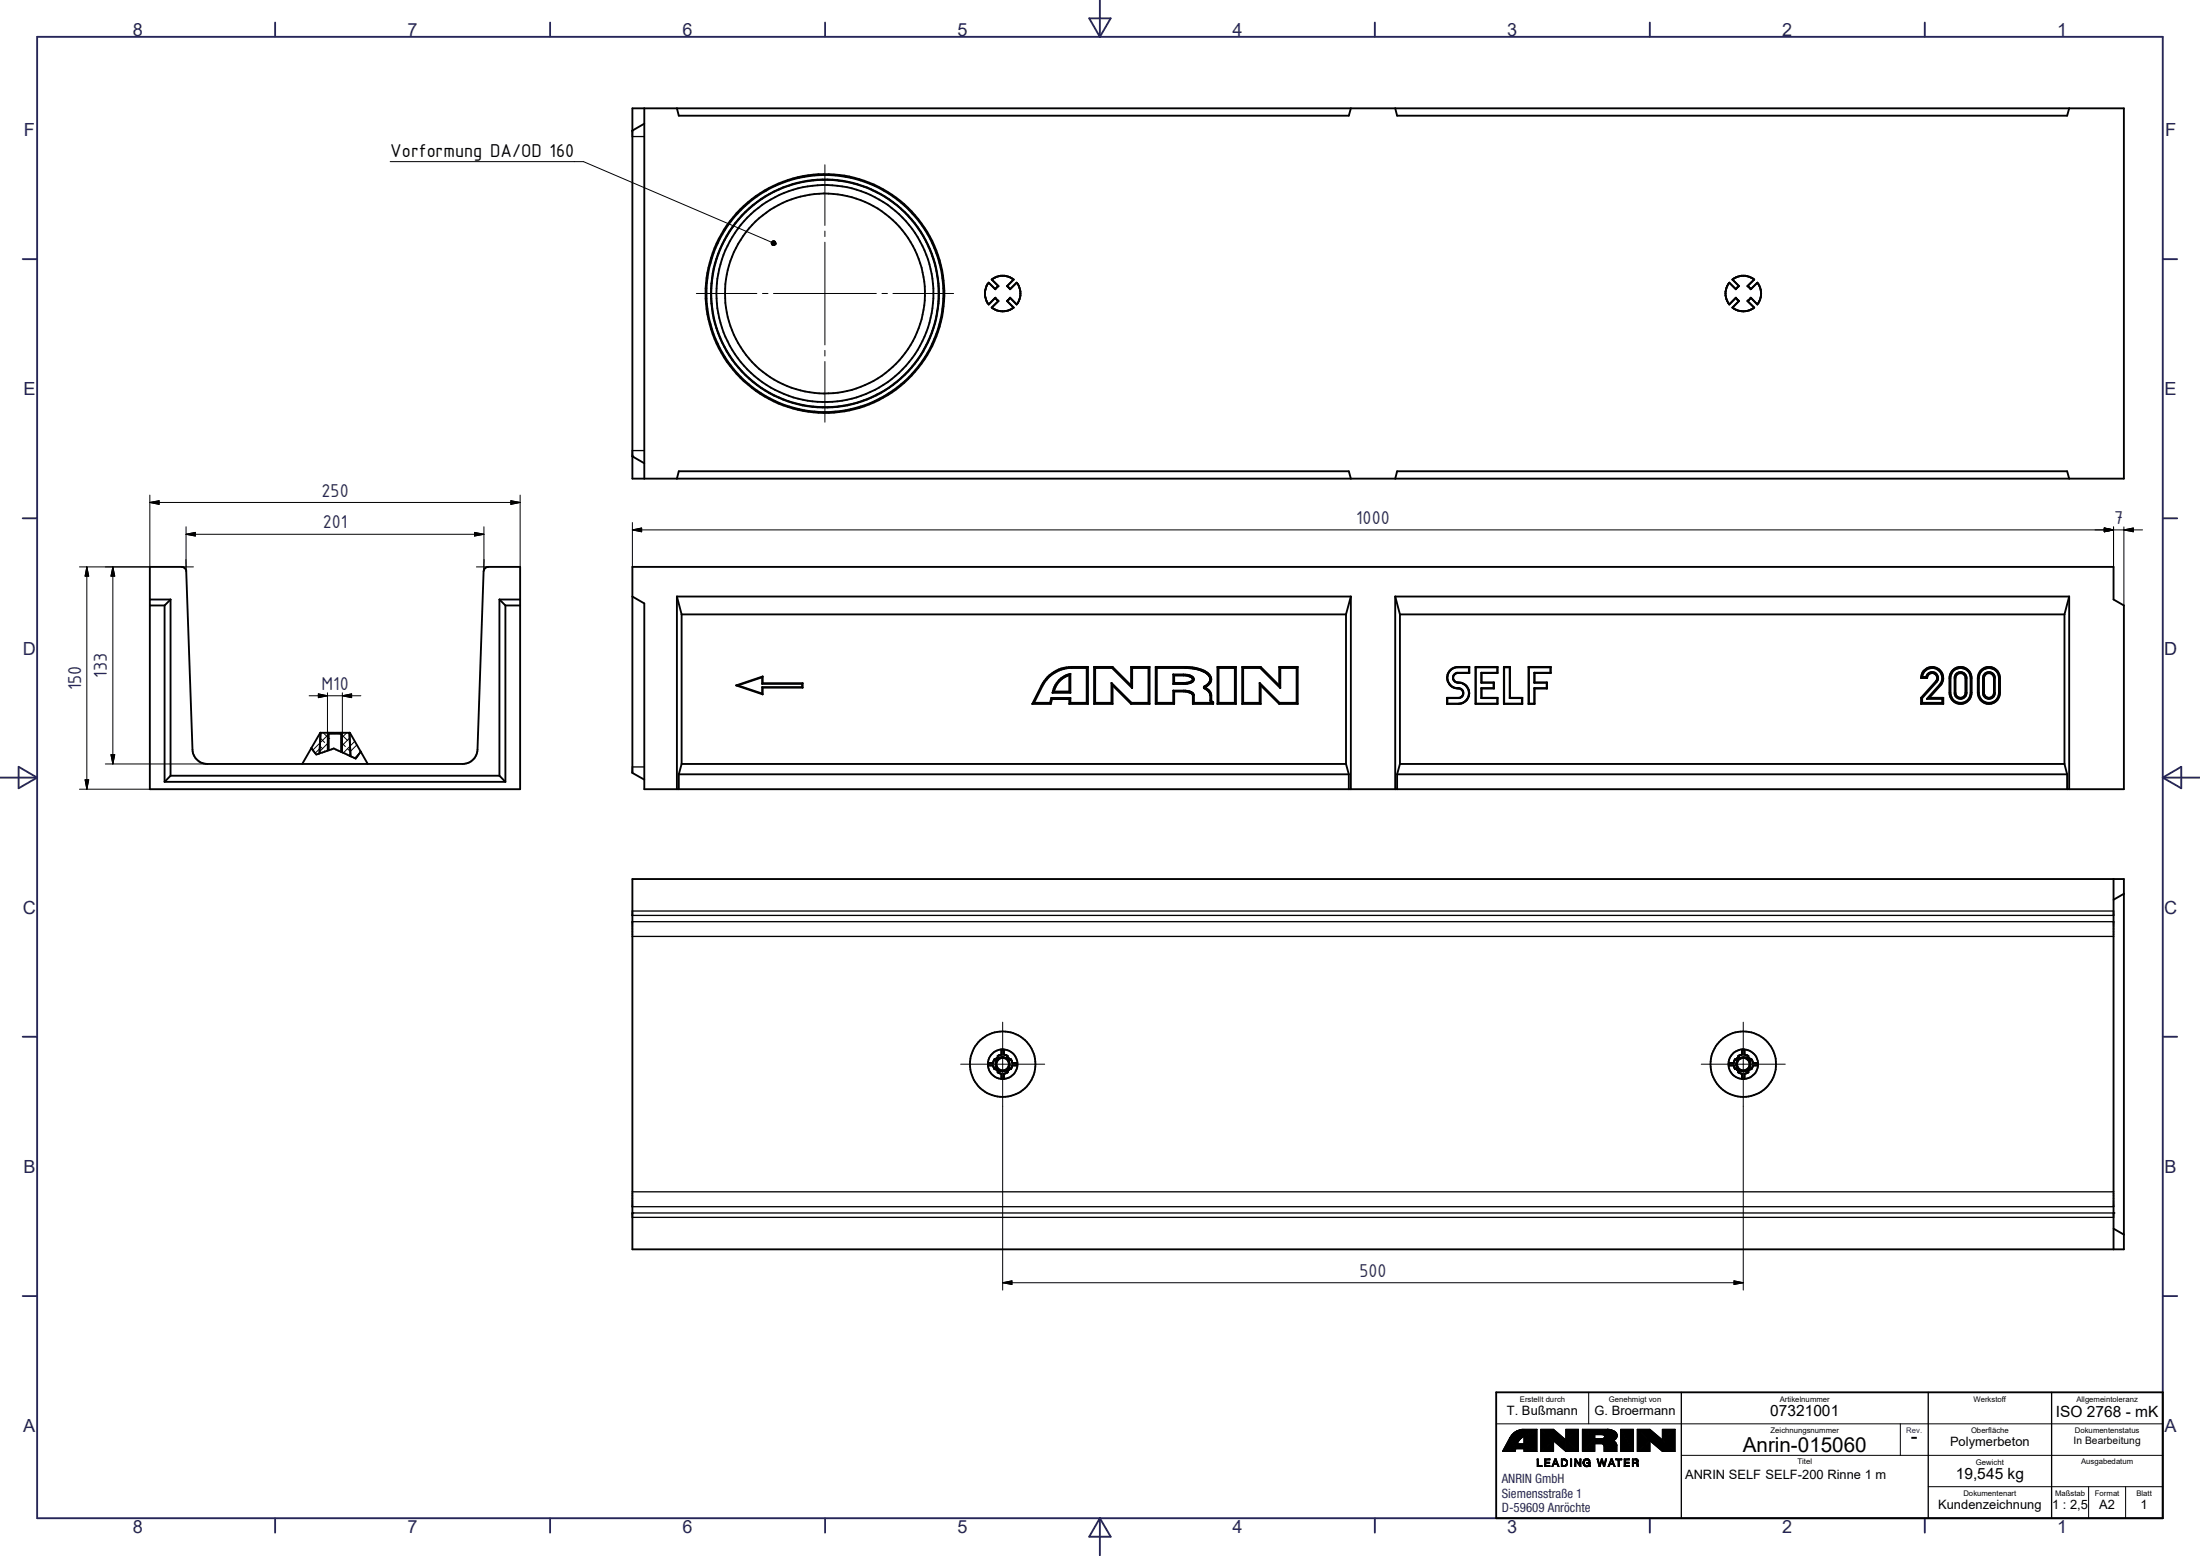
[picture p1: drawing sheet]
<svg xmlns="http://www.w3.org/2000/svg" width="594mm" height="420mm" viewBox="0 0 594 420" stroke-linecap="round" stroke-linejoin="round" font-family="sans-serif">
<g fill="none" stroke="#000" stroke-width=".27">
<path d="M105.4 43.6h52.2l50.7 21.8M222.8 44.5v16.4M188 79.2h16.4M205.9 79.2h1.5M208.2 65.7l1.3 .2-1.2-.1zM208.3 65.5l1.2 .4-1.3-.2zM208.3 65.8l1.2 .1-1.1 .1zM208.4 65.3l.1-.1 1 .7zM208.4 65.3l1.1 .6-1.2-.4zM208.4 66l1.1-.1-1 .3zM208.5 65.2l.1-.1 .9 .8zM208.5 66.2l1-.3z"/>
<path d="M208.6 65.1l.2-.1 .7 .9zM208.7 66.2l.8-.3-.6 .4zM208.8 65h.2l.5 .9zM208.9 66.3l.6-.4zM208.9 79.2h27.7M209 65l.5 .9zM209 66.3l.5-.4zM209.2 65.1l.3 .8zM209.2 66.2l.3-.3zM209.3 65.2l.2 .7zM209.3 66l.2-.1zM209.4 65.4l.1 .5z"/>
<path d="M209.5 65.5v.4zM222.8 62.4v1.5M222.8 65.4v27.7M238.2 79.2h1.4M241.1 79.2h16.4M222.8 94.6v1.5M222.8 97.6v16.4M40.5 135.7l2.5-.5v1zM40.5 133.7v19.4h-19M40.5 135.7h100M138 135.2l2.5 .5-2.5 .5zM140.5 133.7v19.4"/>
<path d="M23.4 153.1l.6 2.5h-1zM23.4 153.1v60M30.5 153.1l.5 2.5h-1zM30.5 153.1v53.2M49.1 153.1h3.1M50.2 151.1l.1 3.1M50.2 144.3l2.5-.5v.9zM50.2 144.3h80.5M50.2 142.2v10.9M128.1 143.8l2.6 .5-2.6 .4zM128.6 153.1h3.2M130.7 142.2v10.9"/>
<path d="M130.7 151.1l-.1 3.1M170.8 143.1l2.5-.5v1zM170.8 143.1h407.8M170.8 141.1v12M568.2 142.6l2.5 .5-2.5 .5zM570.7 142.3v10.8M573.5 143.1l2.6-.5v1zM573.5 142.3v21.2M83.5 187.9h13.9M86 187.4l2.4 .5-2.4 .5zM86.5 199.3l1.2 1.2M86.9 197.9l-.3 .3"/>
<path d="M87.3 197.9l.9 .9M88.4 187.1v10.8M88.8 199.4h.1M88.8 198.2l-4.4 4.4M92.1 198.2l1.7 1.7M92.4 187.9l2.5-.5v1zM92.4 187.1v10.8M93.6 197.9l-1.5 1.5M94 197.9l.4 .3M94.4 199.3l-2.3 2.3M94.7 198.3l-.3 .3M21.5 213.1h19"/>
<path d="M23 210.6h1l-.6 2.5zM28.4 206.3h27.6M30 203.8h1l-.5 2.5zM86.4 202.1l-1.3 1.3M86.4 201.5l.7 .7M87.7 202.7l.1 .2M88.2 201l.6 .6M88.8 200.4l-2.5 2.5M92.1 202.7l.6 .6M92.1 200.4l1.2 1.2M94.4 200.5l.1 .1M94.6 203.6l-.4 .4"/>
<path d="M95.8 200.2l-3.1 3.1M96.3 201.2l-1.7 1.7-.8-.7M97.1 203.4l-1.3 1.3M270.8 276v72.4M470.7 276v72.4M259.4 287.4h22.7M459.4 287.4h22.7M270.8 346.4l2.5-.5v.9zM270.8 346.4h199.9M468.2 345.9l2.5 .5-2.5 .4zM429 376v8.5M404 384.5h180"/>
<path d="M405.7 391.9l3.6-.7-.1 .7zM407.7 388.2l2.2 1.3-.2 .3zM407.7 388.2l2 1.6-.4 1.4zM407.7 388.2l2.4 1-.2 .3zM407.7 388.2l1.6 3-3.6 .7zM408 387.8l2.1 1.4-2.4-1zM408 387.8l2.3 1.1-.2 .3zM408.2 387.5l2.1 1.4-2.3-1.1zM408.2 387.5l2.3 1.1-.2 .3zM408.5 387.1l2 1.5-2.3-1.1zM408.5 387.1l.3-.2 1.7 1.7zM408.7 387l.9-.6 1.4-.4h4v5.9h-3.5v-.7h-2.2l-.1 .7h-3.5l2-3.7z"/>
<path d="M408.8 386.9l2 1.4-.3 .3zM408.8 386.9l.3-.3 1.7 1.7zM409.1 386.6l.4-.2 1.3 1.9zM409.5 386.4l1.7 1.7-.4 .2zM409.5 386.4l.4-.2 1.3 1.9zM409.7 389.8h1.8v1.4zM409.7 389.8l1.8 1.4h-2.2zM409.9 386.2l1.6 1.7-.3 .2zM409.9 386.2l.4-.1 1.2 1.8zM410.3 386.1l1.2 1.8zM410.3 386.1l.4-.1 .8 1.9zM410.4 388.7l1.1-.8v1.9h-1.8z"/>
<path d="M410.7 386l.8 1.9zM410.7 386h.4l.4 1.9zM411.1 386h.4v1.9zM411.5 389.8l3.5 2.1-3.5-.7zM411.5 387.9l3.5-1.9-3.5 3.8zM411.5 386h3.5l-3.5 1.9zM411.5 391.2l3.5 .7h-3.5zM415 386v5.9l-3.5-2.1zM415.1 394h.3v1.8zM415.1 394l.3 1.8-.3 .2zM415.1 396l.3-.2 1 .2zM415.1 394h.3v1.8h1v.2h-1.3z"/>
<path d="M415.2 394v2M415.4 395.8h1v.2zM416 386h3.5v3.1zM416 386l3.5 3.1-3.5 2.8zM416 391.9l3.5-2.8v2.8zM416 386h3.5l3.3 2.8v-2.8h3.4v5.9h-3.4l-3.3-2.8v2.8h-3.5zM417.1 394h1.4l-1.1 .2zM417.1 394l.3 .2v.6zM417.1 394l.3 .8-.3 1.2zM417.1 396l.3-.2 1.1 .2zM417.1 394h1.4v.2h-1.1v.6h1.1v.3h-1.1v.7h1.1v.2h-1.4zM417.3 394v2"/>
<path d="M417.4 394.2l1.1-.2v.2zM417.4 394.8l-.3 1.2zM417.4 395.1v.7l-.3 .2zM417.4 395.8h1.1v.2zM417.4 394.8l1.1 .3h-1.1zM417.4 394.8h1.1v.3zM419.5 389.1l3.3-.3v3.1zM419.5 386l3.3 2.8-3.3 .3zM419.6 395.4l-.3 .6h-.2zM419.7 395.1l-.6 .9zM419.7 395.1h.7v.3zM419.7 395.1l.7 .3h-.8z"/>
<path d="M419.9 394h.3l-.2 .2zM419.9 394l.1 .2-.3 .9zM419.9 394l-.2 1.1-.6 .9zM419.9 394h.3l.8 2h-.3l-.3-.6h-.8l-.3 .6h-.2zM420 394.2l.4 .9h-.7zM420.2 394l.2 1.1-.4-.9zM420.2 394l.8 2-.6-.9zM420.4 395.1l.6 .9zM420.4 395.4l.6 .6h-.3zM421.6 396l.3-.2 .5 .2zM421.6 394l.3 .2-.3 1.8zM421.6 394h.8l-.5 .2z"/>
<path d="M421.6 394h.8a1.04 1.04 0 0 1 .9 .9 1.04 1.04 0 0 1-.7 1.1h-1zM421.8 394v2M421.9 395.8h.5v.2zM421.9 394.2v1.6l-.3 .2zM421.9 394.2l.5-.2v.2zM421.9 394.2h.6a.85 .85 0 0 1 .5 1.1 .85 .85 0 0 1-1.1 .5zM422.4 395.8v.2zM422.4 394v.2zM422.4 395.8l.1 .2zM422.5 395.7l.1 .2zM422.5 395.7v.3zM422.5 394l-.1 .2z"/>
<path d="M422.5 394v.2zM422.6 395.7v.2zM422.6 395.7l.2 .2zM422.6 395.7l.1 .2zM422.6 394l-.1 .2zM422.6 394v.2zM422.6 394.3l.2-.2zM422.7 395.6l.2 .2zM422.7 394l-.1 .3zM422.8 395.6l.1 .2zM422.8 394.3l.2-.1zM422.8 388.8l3.4 3.1h-3.4z"/>
<path d="M422.8 388.8l3.4-2.8v5.9zM422.8 386h3.4l-3.4 2.8zM422.8 394.1l-.1 .2zM422.9 395.5l.1 .2zM422.9 394.4l.1-.1zM422.9 395.5l.2 .1zM422.9 394.1l-.1 .2zM422.9 394.5l.2-.2zM422.9 395.4l.3 .1zM422.9 395.4l.2 .2zM422.9 394.5h.3zM423 394.7h.3z"/>
<path d="M423 394.6h.2zM423 395.3h.3zM423 395.3l.2 .1zM423 395.4h.2zM423 395.4l.2 .1zM423 394.2l-.1 .2zM423 394.8l.3 .1-.3 .2zM423 394.8l.3 .1zM423 394.8h.3zM423 395.1h.3zM423 395.1l.3-.2zM423 395.2l.3 .1z"/>
<path d="M423 394.3l-.1 .2zM423.1 394.3l-.2 .2zM423.2 394.5l-.2 .1zM424.1 394h.3v2zM424.1 394l.3 2h-.3zM424.1 394h.3v2h-.3zM425.3 394h.3l-.1 .3zM425.3 394l.2 .3-.2 1.7zM425.3 394h.3l1 1.6v-1.6h.3v2h-.3l-1.1-1.7v1.7h-.2zM425.4 394v2M425.5 394.3v1.7h-.2zM425.5 394.3l1.1 1.3v.4z"/>
<path d="M425.6 394l1 1.6-1.1-1.3zM426.6 395.6l.3 .4h-.3zM426.6 394h.3l-.3 1.6zM426.8 394v2M426.9 394v2l-.3-.4zM427.3 386l3.3 1.4v1.1zM427.3 386l3.3 2.5-3.3 3.4zM427.3 391.9l3.3-2.1v2.1zM427.3 386h6.8l-3.5 1.4zM427.3 386h7.1a1.93 1.93 0 0 1 2.2 2.1l-.4 .6-.9 .5 .7 .1 .5 .5 .1 2.1h-3.5v-1.7l-.4-.4h-2.1v2.1h-3.3zM427.5 394.8h.3zM427.5 394.8l.3 .1z"/>
<path d="M427.5 395l.3-.1zM427.5 395h.3zM427.5 395.1l.3-.1zM427.5 395.1h.3zM427.5 395.2h.3zM427.5 394.6l.3 .2zM427.5 395.3l.3-.1zM427.5 395.3h.3zM427.6 394.5l.3 .1zM427.6 394.5l.2 .2zM427.6 395.4l.2-.1zM427.6 395.5l.2-.2z"/>
<path d="M427.6 395.5l.3-.1zM427.6 395.6l.3-.1zM427.6 394.4l.3 .1zM427.6 394.4l.3 .2zM427.7 394.3l.2 .2zM427.7 395.6l.2-.1zM427.7 395.6h.2zM427.7 394.2l.3 .2zM427.7 395.7l.3-.1zM427.8 394.1l.2 .3zM427.8 395.8l.3-.2zM427.8 394.1a.96 .96 0 0 1 1.5 .5h-.2a.78 .78 0 0 0-1.3 0 .78 .78 0 0 0 .6 1.2h.3l.4-.7h-.6v-.2h.9v1.1l-.3-.3a1.04 1.04 0 0 1-1.5-.1 1.04 1.04 0 0 1 .2-1.5z"/>
<path d="M427.9 394.1l.2 .2zM427.9 394.1l.1 .3zM428 394l.2 .3zM428 394l.1 .3zM428 395.6l-.2 .2zM428.1 394l.1 .2zM428.1 395.6l-.2 .3zM428.1 395.6l-.1 .3zM428.1 395.7v.3zM428.2 395.8l-.1 .2zM428.2 395.8v.2zM428.2 394l.1 .2z"/>
<path d="M428.3 395.8v.2zM428.3 393.9v.3zM428.3 393.9l.1 .3zM428.4 395.8l-.1 .2zM428.4 395.8v.2zM428.4 393.9l.1 .3zM428.5 394.9h.9l-.3 .2zM428.5 394.9l.6 .2h-.6zM428.5 395.8l-.1 .2zM428.5 395.8l.1 .2zM428.5 393.9v.3zM428.5 393.9l.1 .3z"/>
<path d="M428.6 395.8l.1 .2zM428.6 393.9l.1 .3zM428.7 395.8v.2zM428.7 394v.2zM428.7 395.7l.1 .2zM428.7 395.7l.2 .2zM428.8 395.7l.2 .2zM428.8 394l-.1 .2zM428.9 395.6l.1 .3zM428.9 395.6l.2 .2zM428.9 394l-.2 .2zM428.9 394l-.1 .2z"/>
<path d="M428.9 394.3l.1-.2zM429 395.6l.1 .2zM429 394l-.1 .3zM429 394.3l.2-.1zM429 395.5l.1 .2zM429 394.4l.2-.1zM429 394.5l.2-.2zM429 394.5l.3-.2zM429 394.1v.2zM429.1 395.4v.3zM429.1 395.4l.3 .6zM429.1 394.5h.2z"/>
<path d="M429.1 394.6l.2-.1zM429.1 395.3l.3 .7zM429.1 395.1l.3-.2zM429.1 395.7l.3 .3zM429.1 394.1l-.1 .2zM429.2 394.2l-.2 .2zM429.3 394.3l-.2 .2zM429.4 394.9v1.1l-.3-.7zM429.4 394.9l-.3 .4zM430.6 388.5v1.3l-3.3 2.1zM430.6 387.4l3.5-1.4-1.6 1.4zM430.6 389.8l1.9-1.3 .1 1.3z"/>
<path d="M430.6 388.5h1.9l-1.9 1.3zM430.6 387.4h2.2a.54 .54 0 0 1 .6 .5 .54 .54 0 0 1-.6 .6h-2.2zM431.3 394l.7 1.6-.2 .4zM431.3 394h.2l.5 1.6zM431.3 394h.2l.5 1.6 .4-1.6h.3l.4 1.6 .5-1.6h.2l-.5 2h-.3l-.4-1.7-.5 1.7h-.3zM432 395.6l.1 .4h-.3zM432.4 394h.3l-.1 .3zM432.4 394l.2 .3-.6 1.3zM432.5 387.4l1.6-1.4zM432.5 388.5h.1v1.3zM432.6 394.3l.5 1.3-.1 .4zM432.6 394.3l-.5 1.7-.1-.4z"/>
<path d="M432.6 388.5l.1 1.3zM432.7 394l.4 1.6-.5-1.3zM432.8 388.5l-.1 1.3zM432.9 388.4h.2l-.3 1.5zM432.9 388.4l-.1 1.5zM433 390l2.3-.8zM433.1 388.4l.1-.1-.3 1.6zM433.1 390.1l2.2-.9zM433.1 388.4l-.2 1.5zM433.1 390.4l2.2-1.2 1.3 1.1zM433.1 390.4l3.5-.1v1.6zM433.1 390.4l3.5 1.5h-3.5z"/>
<path d="M433.1 390.2l2.2-1zM433.1 390.3l2.2-1.1zM433.1 395.6l.2 .4h-.3zM433.2 388.3l2.1 .9zM433.2 388.3l-.2 1.7zM433.2 388.3l2.1 .9-2.3 .8zM433.3 388.2l2 1zM433.3 387.7l1.8-1.6zM433.4 387.8l1.7-1.7 .3 .1zM433.4 387.8l2-1.6 .3 .1zM433.4 387.8l2.3-1.5zM433.4 388.1l1.9 1.1z"/>
<path d="M433.4 387.9l2.3-1.6 .2 .1zM433.4 387.9l2.5-1.5 .2 .1zM433.4 387.9l2.7-1.4 .1 .1zM433.4 387.9l2.8-1.3 .1 .2zM433.4 387.9l2.9-1.1 .1 .1zM433.4 387.9l3-1 .1 .2zM433.4 387.9l3.1-.8 .1 .1zM433.4 387.9l3.3-.6zM433.4 387.9l3.3-.6v.2zM433.4 387.9l3.3-.4v.2zM433.4 387.9l3.3-.2v.2zM433.4 387.9h3.3l-.1 .2z"/>
<path d="M433.4 387.9l3.2 .2-.1 .1zM433.4 387.9l3.1 .3-.1 .2zM433.4 387.9l3 .5-.1 .1zM433.4 387.9l2.9 .6-.1 .2zM433.4 387.9l2.8 .8zM433.4 387.9l2.7 .8-.2 .2zM433.4 387.9l2.5 1zM433.4 387.9l2.4 1.1h-.2zM433.4 387.9l2.2 1.1-.3 .2zM433.4 387.9l1.9 1.3zM433.4 387.8h3.3M433.4 388h3.3"/>
<path d="M433.6 394h.2l-.7 1.6zM433.8 394l-.5 2-.2-.4zM434.1 386l-1.5 1.4zM434.1 386l-1.3 1.4zM434.1 386l-1 1.5-.2-.1zM434.1 386l-.9 1.6-.1-.1zM434.1 386l-.8 1.6zM434.1 386h.3l-1.1 1.6zM434.4 386l-1.1 1.7zM434.4 386h.4l-1.5 1.7zM434.8 386l.3 .1-1.8 1.6zM434.8 395.4l-.3 .6h-.3z"/>
<path d="M434.8 395.1l-.6 .9zM434.8 395.1h.8v.3zM434.8 395.1l.8 .3h-.8zM435.1 394h.2l-.1 .2zM435.1 394l.1 .2-.4 .9zM435.1 394l-.3 1.1-.6 .9zM435.1 394h.2l.8 2h-.2l-.3-.6h-.8l-.3 .6h-.3zM435.2 394.2l.4 .9h-.8zM435.3 389.2l1.3 1.1zM435.3 389.2l1.3 1zM435.3 389.2l1.3 .9zM435.3 389.2l1.2 .7z"/>
<path d="M435.3 389.2l1.2 .6zM435.3 389.2l1.1 .6zM435.3 389.2l1.1 .4zM435.3 389.2l1 .4zM435.3 389.2l.9 .3zM435.3 394l.3 1.1-.4-.9zM435.3 394l.8 2-.5-.9zM435.6 389.2l.6 .3zM435.6 395.1l.5 .9zM435.6 395.4l.5 .6h-.2zM435.8 389.3l.4 .2zM436.3 394l1 .2z"/>
<path d="M436.3 394h1.6l-.6 .2zM436.3 394l.7 .2h-.7zM436.3 394h1.6v.2h-.6v1.8h-.3v-1.8h-.7zM437 394.2l.3 1.8h-.3zM437 394.2h.3v1.8zM437.3 394.2l.6-.2v.2zM437.6 386l3.5 5.9h-3.5zM437.6 386h3.5v5.9zM437.6 386h3.5v5.9h-3.5zM438.6 396l.3-.2 1.1 .2zM438.6 394l.3 .8-.3 1.2zM438.6 394l.3 .2v.6z"/>
<path d="M438.6 394h1.4l-1.1 .2zM438.6 394h1.4v.2h-1.1v.6h1v.3h-1v.7h1.1v.2h-1.4zM438.7 394v2M438.9 395.1v.7l-.3 .2zM438.9 394.8l-.3 1.2zM438.9 394.8l1 .3h-1zM438.9 394.8h1v.3zM438.9 395.8h1.1v.2zM438.9 394.2l1.1-.2v.2zM440.8 394h1l-.7 .2zM440.8 394l.3 .2v.7zM440.8 394l.3 .9-.3 1.1z"/>
<path d="M440.8 394l1.4 .1 .1 .6-.3 .3 .3 .2 .1 .8-.3-.1-.2-.8h-.8v.9h-.3zM440.9 394v2M441.1 394.2l.7-.2v.2zM441.1 394.9l-.3 1.1zM441.1 395.1v.9h-.3zM441.1 395.1l.6-.2 .1 .2zM441.1 394.9h.6l-.6 .2zM441.1 394.2h.8l.1 .6-.9 .1zM441.7 394.9l.1 .2zM441.8 394v.2zM441.8 394.9v.2zM441.8 394.9l.2 .1z"/>
<path d="M441.8 394.9l.2 .1-.2 .1zM441.8 395.1l.2-.1zM441.9 394l-.1 .2zM441.9 394v.2zM441.9 394.8l.1 .2zM442 394l-.1 .2zM442 394.8l.1 .2zM442 395.2l.2-.1zM442 394.3l.2-.2zM442 395v.2zM442 395.3l.2-.2zM442 394v.3z"/>
<path d="M442 394.3l.2-.1zM442 394.8l.2 .1zM442 395.3l.2-.1zM442 395.3l.3-.1zM442 395.4l.3-.2zM442 395.4l.3-.1zM442 395.4h.3zM442 395.5l.3-.1zM442 395.5h.3zM442.1 394l-.1 .3zM442.1 394.3h.2zM442.1 394.4l.2-.1z"/>
<path d="M442.1 394.5l.2-.2zM442.1 394.5h.2zM442.1 394.5l.2 .1zM442.1 394.6h.2zM442.1 394.6l.2 .1zM442.1 394.6l.2 .2zM442.1 394.7l.2 .1zM442.1 395l-.1 .2zM442.1 395.6l.2-.1zM442.1 395.6h.2zM442.1 395.7l.2-.1zM442.1 395.7h.2z"/>
<path d="M442.1 395.8l.2-.1zM442.1 395.8h.2zM442.1 395.9h.3zM442.1 386h3.5v3.1zM442.1 386l3.5 3.1-3.5 2.8zM442.1 391.9l3.5-2.8v2.8zM442.1 386h3.5l3.3 2.8v-2.8h3.4v5.9h-3.4l-3.3-2.8v2.8h-3.5zM442.2 394.1l-.2 .2zM442.2 395.1l-.2 .2zM442.2 396l.2-.1zM445.6 389.1l3.3-.3v3.1zM445.6 386l3.3 2.8-3.3 .3z"/>
<path d="M448.9 386h3.4l-3.4 2.8zM448.9 388.8l3.4-2.8v5.9zM448.9 388.8l3.4 3.1h-3.4zM454 393h130M513.2 384.5v8.5M520.7 401.4h63.3M564 401.4v8.6M574 401.4v8.6"/>
</g>
<g fill="none" stroke="#000" stroke-width=".51">
<path d="M170.8 29.3h402.7v99.9h-402.7zM174 29.3v99.9M174 33.4l-3.2 1.9M182.8 29.3l.5 1.9h180.9l.6-1.9M376.8 29.3l.5 1.9h180.9l.6-1.9M267.8 75.5a4.7 4.7 0 0 1 5.9 0l-1.8 1.8 .8 .8 1.8-1.8a4.7 4.7 0 0 1 0 5.9l-1.8-1.8-.8 .9 1.8 1.8a4.8 4.8 0 0 1-5.9 0l1.8-1.8-.8-.9-1.8 1.8a4.7 4.7 0 0 1 0-5.9l1.8 1.8 .8-.8zM467 76.3l1.7 1.8 .9-.8-1.8-1.8a4.7 4.7 0 0 1 5.9 0l-1.8 1.8 .9 .8 1.7-1.8a4.8 4.8 0 0 1 0 5.9l-1.7-1.8-.9 .9 1.8 1.8a4.8 4.8 0 0 1-5.9 0l1.8-1.8-.9-.9-1.7 1.8a4.7 4.7 0 0 1 0-5.9zM170.8 123.2l3.2 1.9M182.8 129.2l.5-1.9h180.9l.6 1.9M376.8 129.2l.5-1.9h180.9l.6 1.9M40.5 153.1h8.6l.7 .2 .5 .7 1.7 48.4a4 4 0 0 0 4 3.9h69a4 4 0 0 0 3.9-3.9l1.7-48.2 .5-.9 .7-.2h8.7v60h-100zM40.5 163.5h3.9"/>
<path d="M40.5 161.9h5.6M44.4 163.5v47.6M46.1 161.9l-1.7 1.6M46.1 161.9v47.6M134.9 161.9h5.6M134.9 161.9l1.6 1.6M134.9 161.9v47.6M136.5 163.5h4M136.5 163.5v47.6M170.8 161.1l3.2 1.8v50.2h399.5v-49.6l-2.8-1.6v-8.8h-399.9v55.6l3.2 1.8M182.8 161.1v52M182.8 161.1l1.3 4.8"/>
<path d="M182.8 161.1h182M184.1 165.9v40.4M184.1 165.9h179.4M363.5 165.9v40.4M364.8 161.1v52M364.8 161.1l-1.3 4.8M376.8 161.1v52M376.8 161.1l1.2 4.8M376.8 161.1h182M378 165.9v40.4M378 165.9h179.5M557.5 165.9v40.4"/>
<path d="M558.8 161.1v52M558.8 161.1l-1.3 4.8M86.6 197.9l-.3 5.6M88.6 197.9l.2 .2M88.8 198.1v4.5M88.8 198.1h3.3M92.1 198.1v4.9M92.3 197.9l-.2 .2M94.4 197.9l.3 6.3M198.8 185.1l7.1 2.4M198.8 185.1h.5M199.3 185.1l6.5 2.2"/>
<path d="M205.8 182.9l-6.5 2.2M205.8 182.9v1.8M205.8 185.5v1.8M205.8 184.7h10.8M205.8 185.5h10.8M205.8 185.5l.1 .2M205.8 187.3l.1 .2M205.9 182.7l-7.1 2.4M205.9 182.7v1.8M205.9 185.7v1.8M205.9 184.5h10.8M205.9 185.7h10.8"/>
<path d="M205.9 182.7l-.1 .2M205.9 184.5l-.1 .2M216.6 184.7v.8M216.6 185.5l.1 .2M216.7 184.5v1.2M216.7 184.5l-.1 .2M278.8 190.1h5M279.2 189.8h4.3M279.2 189.8l-.4 .3M283.5 189.8l.3 .3M283.9 188.5h5.1M283.9 188.5l.2 .3"/>
<path d="M283.9 188.5l-.4 1.3M284.1 188.8h4.6M284.1 188.8l-.3 1.3M284.2 187.1h4.8M284.6 186.7h4.1M284.6 186.7l-.4 .4M288.7 190.1h5.1M288.7 182.3a6 6 0 0 0-4.1 4.4M288.7 182.3v4.4M288.7 188.8v1.3M288.7 186.7l.3 .4M289 189.8h4.4"/>
<path d="M289 181.9a6.4 6.4 0 0 0-4.8 5.2M289 181.9l-.3 .4M289 181.9v5.2M289 188.5v1.3M289 189.8l-.3 .3M289 188.5l-.3 .3M293.4 180.4h-4.7a8.9 8.9 0 0 0-7.2 4.8l-2.3 4.6M293.4 180.4v9.4M293.4 189.8l.4 .3M293.8 180.1h-4.5a9.1 9.1 0 0 0-8 5l-2.5 5M293.8 180.1v10M293.8 180.1l-.4 .3"/>
<path d="M295.4 180.1h5M295.4 190.1h5M295.4 180.1l.3 .3M295.4 180.1v10M295.7 180.4h4.6M295.7 189.8h4.4M295.7 189.8l-.3 .3M295.7 180.4v9.4M300.1 184.4l5.5 5.4M300.1 184.4l.3 .7M300.1 184.4v5.4M300.1 189.8l.3 .3"/>
<path d="M300.3 180.4l5.4 5.4M300.4 180.1l-.1 .3M300.4 185.1l5 5M300.4 180.1l5 5M300.4 185.1v5M305.4 180.1h5M305.4 190.1h5M305.4 185.1l.3 .7M305.4 180.1l.3 .3M305.4 180.1v5M305.6 189.8h4.5M305.6 189.8l-.2 .3"/>
<path d="M305.7 180.4h4.4M305.7 180.4v5.4M310.1 189.8l.3 .3M310.1 180.4v9.4M310.4 180.1l-.3 .3M310.4 180.1v10M312.1 180.1h8.5a8 8 0 0 1 6.1 2.2 2.05 2.05 0 0 1-1 3.1l-.4 .2 1.1 .8 .4 .5 .3 .8v1.5l.5 .4M312.1 190.1h5M312.1 180.1l.3 .3M312.1 180.1v10M312.4 180.4h8.2a7.4 7.4 0 0 1 6 2.2 2.12 2.12 0 0 1-1.5 2.9v.3a3.1 3.1 0 0 1 1.7 1.7v1.6l.4 .7M312.4 189.8h4.4"/>
<path d="M312.4 189.8l-.3 .3M312.4 180.4v9.4M316.8 182.1h2.8a2.48 2.48 0 0 1 2.8 1.3v.2a2.51 2.51 0 0 1-2.3 1.1h-3.3M316.8 182.1v2.6M316.8 186.5v3.3M316.8 182.1l.3 .3M316.8 186.5l4.2 .1a1.58 1.58 0 0 1 1.4 1.1v2.1M316.8 186.5l.3 .2M316.8 189.8l.3 .3M317.1 186.7a8.8 8.8 0 0 1 4.1 .3l.9 .7v2.4M317.1 182.4h3a2.1 2.1 0 0 1 2 1.1 2.24 2.24 0 0 1-2 .9h-3M317.1 184.4l-.3 .3"/>
<path d="M317.1 182.4v2M317.1 186.7v3.4M322 183.6v.1M322.1 190.1h5.5M322.4 189.8h4.8M322.4 189.8l-.3 .3M327.2 189.8h.1M327.3 189.8l.3 .3M327.6 189.6l-.3 .2M327.6 189.6v.5M328.8 180.1h4.9M328.8 190.1h4.9"/>
<path d="M328.8 180.1l.3 .3M328.8 180.1v10M329.1 180.4h4.4M329.1 189.8h4.4M329.1 180.4v9.4M329.1 189.8l-.3 .3M333.5 180.4v9.4M333.5 189.8l.2 .3M333.7 180.1l-.2 .3M333.7 180.1v10M335.4 180.1h5M335.4 190.1h5"/>
<path d="M335.4 180.1l.3 .3M335.4 180.1v10M335.7 180.4h4.6M335.7 189.8h4.4M335.7 189.8l-.3 .3M335.7 180.4v9.4M340.1 184.4l5.4 5.4M340.1 184.4l.3 .7M340.1 184.4v5.4M340.1 189.8l.3 .3M340.3 180.4l5.4 5.4M340.4 180.1l-.1 .3"/>
<path d="M340.4 180.1l5 5M340.4 185.1l5 5M340.4 185.1v5M345.4 180.1h5M345.4 190.1h5M345.4 185.1l.3 .7M345.4 180.1l.3 .3M345.4 180.1v5M345.5 189.8h4.6M345.5 189.8l-.1 .3M345.7 180.4h4.4M345.7 180.4v5.4"/>
<path d="M350.1 189.8l.3 .3M350.1 180.4v9.4M350.4 180.1l-.3 .3M350.4 180.1v10M390.7 188.4v1.7M390.7 188.4l.2 .1M390.9 190l-.2 .1M390.9 188.5v1.5M394.4 188.3l-3.7 .1M394.4 188.4l-3.5 .1M396.7 181.7h-3.3a1.38 1.38 0 0 0-1.1 1.5 1.38 1.38 0 0 0 1.6 1.2 2.82 2.82 0 0 1 2.8 2.8 2.82 2.82 0 0 1-2.8 2.8h-3M396.7 180.2h-3.4a2.85 2.85 0 0 0-2.4 3.2 2.85 2.85 0 0 0 3.2 2.4 1.34 1.34 0 0 1 1.1 1.2 1.34 1.34 0 0 1-.8 1.4"/>
<path d="M396.7 180.2v1.5M396.7 181.7h.1M396.8 180.1h-3.1a2.94 2.94 0 0 0-3 3.2 2.94 2.94 0 0 0 3.4 2.6 1.29 1.29 0 0 1 1 1.1 1.29 1.29 0 0 1-.7 1.3M396.8 181.7h-3.1a1.32 1.32 0 0 0-1.2 1.7 1.32 1.32 0 0 0 1.7 .9 2.92 2.92 0 0 1 2.5 3.1 2.92 2.92 0 0 1-2.8 2.7h-3.2M396.8 180.1v1.6M396.8 180.1l-.1 .1M398.4 180.1h6M398.4 190.1h6M398.4 180.1v10M398.4 180.1l.1 .1M398.5 190h5.8M398.5 180.2h5.8"/>
<path d="M398.5 190l-.1 .1M398.5 180.2v9.8M400 188.5h4.3M400 185.8h3.3M400 181.7h4.3M400 184.4h3.3M400 181.7h.1M400 181.7v2.7M400 185.8v2.7M400 185.8l.1 .1M400.1 188.4h4.3M400.1 185.9h3.3"/>
<path d="M400.1 181.7h4.3M400.1 184.3h3.3M400.1 181.7v2.6M400.1 185.9v2.5M400.1 184.3l-.1 .1M400.1 188.4l-.1 .1M403.3 184.4v1.4M403.3 185.8l.1 .1M403.4 184.3v1.6M403.4 184.3l-.1 .1M404.3 181.7h.1M404.3 180.2v1.5"/>
<path d="M404.3 188.5v1.5M404.3 190l.1 .1M404.4 180.1v1.6M404.4 188.4v1.7M404.4 188.4l-.1 .1M404.4 180.1l-.1 .1M406.1 180.1h1.6M406.1 190.1h5M406.1 180.1v10M406.1 180.1l.1 .1M406.2 190h4.8M406.2 180.2h1.5"/>
<path d="M406.2 190l-.1 .1M406.2 180.2v9.8M407.7 188.5h3.3M407.7 180.2v8.3M407.7 188.4h3.4M407.7 180.1v8.3M407.7 180.1v.1M407.7 188.4v.1M411 188.5v1.5M411 190l.1 .1M411.1 188.4v1.7M411.1 188.4l-.1 .1"/>
<path d="M412.7 180.1h6.1M412.7 190.1h1.7M412.7 180.1v10M412.7 180.1l.2 .1M412.9 190h1.4M412.9 180.2h5.8M412.9 190l-.2 .1M412.9 180.2v9.8M414.3 185.8h3.4M414.3 181.7h4.4M414.3 184.4h3.4M414.3 181.7h.1"/>
<path d="M414.3 181.7v2.7M414.3 185.8v4.2M414.3 185.8l.1 .1M414.3 190l.1 .1M414.4 185.9h3.3M414.4 181.7h4.4M414.4 184.3h3.3M414.4 181.7v2.6M414.4 185.9v4.2M414.4 184.3l-.1 .1M417.7 184.4v1.4M417.7 185.8v.1"/>
<path d="M417.7 184.3v1.6M417.7 184.3v.1M418.7 180.2v1.5M418.7 181.7h.1M418.8 180.1v1.6M418.8 180.1l-.1 .1M518.7 183.1a3 3 0 0 1 4.1-2.8 3 3 0 0 1 1.2 4.8l-3 3.3M518.7 190.1h6.1M518.7 183.1h1.7M518.7 188.4l.3 .1M518.7 188.4v1.7M519 182.8a2.72 2.72 0 0 1 3.9-2.2 2.72 2.72 0 0 1 .8 4.3l-3.4 3.8"/>
<path d="M519 189.8h5.5M519 182.8h1.1M519 182.8l-.3 .3M519 189.8l-.3 .3M519 188.5v1.3M520.1 182.8a1.63 1.63 0 0 1 2.4-1.2 1.63 1.63 0 0 1 .4 2.6l-3.9 4.3M520.1 182.8l.3 .3M520.3 188.7h4.2M520.4 183.1a1.34 1.34 0 0 1 1.8-1.3 1.34 1.34 0 0 1 .5 2.2l-4 4.4M521 188.4h3.8M521 188.4l-.7 .3M524.5 188.7v1.1"/>
<path d="M524.5 189.8l.3 .3M524.8 188.4l-.3 .3M524.8 188.4v1.7M527.1 181.2a3 3 0 0 1 3.3-.9 3 3 0 0 1 2 2.8v4a3 3 0 0 1-3 3 3 3 0 0 1-3-3l.1-4.4zM527.4 181.2a2.73 2.73 0 0 1 3-.6 2.73 2.73 0 0 1 1.7 2.5v4a2.71 2.71 0 0 1-2.7 2.7 2.71 2.71 0 0 1-2.7-2.7v-4.4zM528.2 182a1.67 1.67 0 0 1 1.8-.4 1.67 1.67 0 0 1 1.1 1.5v4a1.64 1.64 0 0 1-1.5 1.6 1.64 1.64 0 0 1-1.8-1.3v-4.6zM528.3 182.3a1.38 1.38 0 0 1 1.4-.5 1.38 1.38 0 0 1 1 1v4.6a1.35 1.35 0 0 1-1.4 1 1.35 1.35 0 0 1-1.2-1.3v-4zM535 180.9a2.99 2.99 0 0 1 3.3-.6 2.99 2.99 0 0 1 1.8 2.8v4a3 3 0 0 1-3 3 3 3 0 0 1-3-3v-4.4l.2-.8zM535.1 181.2a2.71 2.71 0 0 1 3-.7 2.71 2.71 0 0 1 1.7 2.6v4a2.71 2.71 0 0 1-2.7 2.7 2.71 2.71 0 0 1-2.7-2.7v-4.4zM536.1 181.8a1.64 1.64 0 0 1 2.6 1v4.6a1.62 1.62 0 0 1-1.8 1.3 1.62 1.62 0 0 1-1.4-1.6v-4l.1-.6zM536.4 181.9a1.35 1.35 0 0 1 2 1.2v4a1.35 1.35 0 0 1-1.2 1.3 1.35 1.35 0 0 1-1.4-1v-4.6zM44.4 211.1h92.1"/>
<path d="M46.1 209.5l-1.7 1.6M46.1 209.5h88.8M84.1 202l1.3 1.8 4.7-1.7 5.9 2.8 1.4-2M84.1 202l2.4-4.1h8l2.9 5M84.1 202l-2.5 4.3M97.4 202.9l1.9 3.4M134.9 209.5l1.6 1.6M183.3 209.1v4M183.3 209.1h180.9M184.1 206.3l-.8 2.8M184.1 206.3h179.4M363.5 206.3l.7 2.8"/>
<path d="M364.2 209.1v4M377.3 209.1v4M377.3 209.1h180.9M378 206.3l-.7 2.8M378 206.3h179.5M557.5 206.3l.7 2.8M558.2 209.1v4M170.8 237.4h402.7v100h-402.7zM570.7 237.4v100M573.5 241.3l-2.8 1.7M268.2 287h-1.3v.7h1.3M268.2 287.7l.4 1"/>
<path d="M268.6 286l-.4 1M268.6 288.7l.2-.2 .8 .8-.2 .3M269.4 285.2l.2 .2-.8 .8-.2-.2M269.4 289.6l1 .3M269.7 285l-.3 .2M270.4 284.8v-1.3h.7v1.3M270.4 289.9v1.4h.7v-1.4M270.4 284.8l-1 .4M270.4 284.8l-.3 .1M271.1 284.8l1 .4M272.1 289.6l-1 .3M272.1 285.2l-.2 .2 .8 .8 .3-.2"/>
<path d="M273 288.7l-.3-.2-.8 .8 .2 .3M273 286l.3 1M273.2 288.2l-.2 .5M273.3 287h1.4v.7h-1.4M273.3 287.7v.3M273.3 287.7l-.3 1M468.2 287h-1.4v.7h1.4M468.2 287.7l.3 1M468.5 288.7l.2-.2 .9 .8-.2 .3 1 .3M468.5 286l-.3 1M469.4 285.2l.2 .2-.9 .8-.2-.2M469.7 289.7l.7 .2"/>
<path d="M470.4 284.8v-1.3h.7v1.3M470.4 289.9v1.4h.7v-1.4M470.4 284.8l-1 .4M471.1 284.8l1 .4M471.8 289.7l-.7 .2M472.1 285.2l-.2 .2 .9 .8 .1-.2M472.9 286l.4 1M472.9 288.7l-.1-.2-.9 .8 .2 .3-1 .3M473.2 288.2l-.3 .5M473.3 287h1.3v.7h-1.3M473.3 287.7v.3M473.3 287.7l-.4 1"/>
<path d="M570.7 331.8l2.8 1.6M404 376h180v34h-180z"/>
<circle cx="222.7" cy="79.2" r="27"/>
<circle cx="222.8" cy="79.3" r="32.3"/>
<circle cx="222.8" cy="79.2" r="30.7"/>
<circle cx="222.8" cy="79.2" r="32"/>
<circle cx="222.8" cy="79.3" r="29.3"/>
<circle cx="222.8" cy="79.3" r="30.8"/>
<circle cx="270.8" cy="287.3" r="1.68"/>
<circle cx="270.8" cy="287.4" r="4"/>
<circle cx="270.8" cy="287.4" r="8.8"/>
<circle cx="270.8" cy="287.3" r="1.87"/>
<circle cx="470.7" cy="287.3" r="1.68"/>
<circle cx="470.7" cy="287.4" r="1.89"/>
<circle cx="470.7" cy="287.3" r="4"/>
<circle cx="470.7" cy="287.4" r="8.8"/>
</g>
<g fill="none" stroke="#000" stroke-width=".35">
<path d="M170.8 36.9h3.2M170.8 121.7h3.2M88.4 197.9v4.8M92.4 197.9v5.3M281.3 185.1l.2 .1M284.3 186.6h.3M289.3 180.1v.3M319.6 182.1v.3M319.6 184.4v.3M319.6 186.7v-.2a2.62 2.62 0 0 1 2.8 1.1v.1M320.1 180.1v.3a8 8 0 0 1 6.3 2 1.92 1.92 0 0 1-1.2 3M322.1 187.7h.3"/>
<path d="M325.2 185.8a2.54 2.54 0 0 1 1.6 1.9h.3M325.2 185.3v.1M325.2 185.8v.1M325.2 185.4v.4M326.8 189.1h.3M393.7 180.1v.1M393.7 181.7h.1M393.7 184.3v.1M393.7 185.8v.1M393.9 184.3v.1M393.9 185.8v.1M393.9 188.4v.1"/>
<path d="M393.9 190v.1M522.7 184l.2 .2M523.7 184.9l.3 .2M526.4 187.1h.3M526.4 183.1h.3M527.8 187.1h.3M527.8 183.1h.3M530.7 187.1h.4M530.7 183.1h.4M532.1 187.1h.3M532.1 183.1h.3M534.1 187.1h.3"/>
<path d="M534.1 183.1h.3M535.5 187.1h.3M535.5 183.1h.3M538.4 187.1h.3M538.4 183.1h.3M539.8 187.1h.3M539.8 183.1h.3M170.8 207.1h3.2M170.8 246h399.9M170.8 247.2h399.9M170.8 248.9h399.9M170.8 252.9h399.9"/>
<path d="M271.1 285.4a2 2 0 0 0-2.3 1.6 2 2 0 0 0 1.6 2.3 2 2 0 0 0 2.3-1.6M471.1 285.4a2.02 2.02 0 0 1 1.6 2.3 2.02 2.02 0 0 1-2.3 1.6 2.02 2.02 0 0 1-1.7-2.3M170.8 328.7h399.9M170.8 321.8h399.9M170.8 325.8h399.9M170.8 327.5h399.9M454 376v34M520.7 376v34M554 376v34"/>
</g>
<g fill="#000">
<circle cx="170.8" cy="123.2" r=".25"/>
<circle cx="92.1" cy="198.1" r=".25"/>
<circle cx="92.3" cy="197.9" r=".25"/>
<circle cx="319.6" cy="186.5" r=".18"/>
<circle cx="320.1" cy="180.4" r=".18"/>
<circle cx="326.8" cy="187.7" r=".18"/>
<circle cx="170.8" cy="327.5" r=".25"/>
<circle cx="570.7" cy="327.5" r=".25"/>
</g>
<g fill="#000">
<path d="M209.5 65.5v.4zM209.4 65.4l.1 .5zM209.3 65.2l.2 .7zM209.2 65.1l.3 .8zM209 65l.5 .9zM208.8 65h.2l.5 .9zM208.6 65.1l.2-.1 .7 .9zM208.5 65.2l.1-.1 .9 .8zM208.4 65.3l.1-.1 1 .7zM208.4 65.3l1.1 .6-1.2-.4zM208.3 65.5l1.2 .4-1.3-.2zM208.2 65.7l1.3 .2-1.2-.1z"/>
<path d="M208.3 65.8l1.2 .1-1.1 .1zM208.4 66l1.1-.1-1 .3zM208.5 66.2l1-.3zM208.7 66.2l.8-.3-.6 .4zM208.9 66.3l.6-.4zM209 66.3l.5-.4zM209.2 66.2l.3-.3zM209.3 66l.2-.1zM40.5 135.7l2.5-.5v1zM138 135.2l2.5 .5-2.5 .5zM23.4 153.1l.6 2.5h-1zM30.5 153.1l.5 2.5h-1z"/>
<path d="M50.2 144.3l2.5-.5v.9zM128.1 143.8l2.6 .5-2.6 .4zM170.8 143.1l2.5-.5v1zM568.2 142.6l2.5 .5-2.5 .5zM573.5 143.1l2.6-.5v1zM86 187.4l2.4 .5-2.4 .5zM92.4 187.9l2.5-.5v1zM23 210.6h1l-.6 2.5zM30 203.8h1l-.5 2.5zM270.8 346.4l2.5-.5v.9zM468.2 345.9l2.5 .5-2.5 .4zM408 387.8l2.1 1.4-2.4-1z"/>
<path d="M407.7 388.2l1.6 3-3.6 .7zM408 387.8l2.3 1.1-.2 .3zM408.2 387.5l2.1 1.4-2.3-1.1zM408.2 387.5l2.3 1.1-.2 .3zM408.5 387.1l2 1.5-2.3-1.1zM408.5 387.1l.3-.2 1.7 1.7zM408.8 386.9l2 1.4-.3 .3zM408.8 386.9l.3-.3 1.7 1.7zM409.1 386.6l.4-.2 1.3 1.9zM405.7 391.9l3.6-.7-.1 .7zM409.5 386.4l1.7 1.7-.4 .2zM409.5 386.4l.4-.2 1.3 1.9z"/>
<path d="M409.7 389.8h1.8v1.4zM407.7 388.2l2 1.6-.4 1.4zM409.7 389.8l1.8 1.4h-2.2zM407.7 388.2l2.2 1.3-.2 .3zM407.7 388.2l2.4 1-.2 .3zM409.9 386.2l1.6 1.7-.3 .2zM409.9 386.2l.4-.1 1.2 1.8zM410.3 386.1l1.2 1.8zM410.3 386.1l.4-.1 .8 1.9zM410.7 386l.8 1.9zM410.7 386h.4l.4 1.9zM411.5 389.8l3.5 2.1-3.5-.7z"/>
<path d="M415 386v5.9l-3.5-2.1zM411.5 387.9l3.5-1.9-3.5 3.8zM411.5 386h3.5l-3.5 1.9zM411.1 386h.4v1.9zM411.5 391.2l3.5 .7h-3.5zM415.1 394h.3v1.8zM415.1 396l.3-.2 1 .2zM416 391.9l3.5-2.8v2.8zM415.4 395.8h1v.2zM417.1 394h1.4l-1.1 .2zM417.1 394l.3 .2v.6zM417.4 394.8l-.3 1.2z"/>
<path d="M417.4 395.1v.7l-.3 .2zM417.1 396l.3-.2 1.1 .2zM417.4 395.8h1.1v.2zM417.4 394.8l1.1 .3h-1.1zM417.4 394.8h1.1v.3zM417.4 394.2l1.1-.2v.2zM419.5 389.1l3.3-.3v3.1zM416 386h3.5v3.1zM416 386l3.5 3.1-3.5 2.8zM419.6 395.4l-.3 .6h-.2zM419.7 395.1l.7 .3h-.8zM419.9 394l-.2 1.1-.6 .9z"/>
<path d="M419.7 395.1l-.6 .9zM419.7 395.1h.7v.3zM419.9 394h.3l-.2 .2zM419.9 394l.1 .2-.3 .9zM420.2 394l.2 1.1-.4-.9zM420.4 395.1l.6 .9zM420.2 394l.8 2-.6-.9zM420.4 395.4l.6 .6h-.3zM421.9 394.2v1.6l-.3 .2zM421.6 394h.8l-.5 .2zM422.4 395.8v.2zM421.9 395.8h.5v.2z"/>
<path d="M421.6 396l.3-.2 .5 .2zM421.9 394.2l.5-.2v.2zM422.4 394v.2zM422.4 395.8l.1 .2zM422.5 394l-.1 .2zM422.5 394v.2zM422.5 395.7l.1 .2zM422.5 395.7v.3zM422.6 394l-.1 .2zM422.6 394v.2zM422.6 395.7l.1 .2zM422.6 395.7v.2z"/>
<path d="M422.7 394l-.1 .3zM422.8 388.8l3.4 3.1h-3.4zM422.8 388.8l3.4-2.8v5.9zM419.5 386l3.3 2.8-3.3 .3zM422.6 395.7l.2 .2zM422.6 394.3l.2-.2zM422.8 394.1l-.1 .2zM422.7 395.6l.2 .2zM422.9 394.1l-.1 .2zM423 394.7h.3zM423 394.6h.2zM423.2 394.5l-.2 .1z"/>
<path d="M422.9 395.5l.1 .2zM422.8 395.6l.1 .2zM422.8 394.3l.2-.1zM423 394.2l-.1 .2zM423 394.8l.3 .1-.3 .2zM423 394.8l.3 .1zM423 394.8h.3zM423 395.1h.3zM423 395.1l.3-.2zM422.9 394.4l.1-.1zM423 394.3l-.1 .2zM422.9 395.4l.2 .2z"/>
<path d="M422.9 395.5l.2 .1zM422.9 394.5l.2-.2zM423.1 394.3l-.2 .2zM422.9 395.4l.3 .1zM422.9 394.5h.3zM423 395.4l.2 .1zM423 395.3l.2 .1zM423 395.4h.2zM423 395.2l.3 .1zM423 395.3h.3zM425.5 394.3v1.7h-.2zM425.3 394h.3l-.1 .3z"/>
<path d="M425.5 394.3l1.1 1.3v.4zM422.8 386h3.4l-3.4 2.8zM425.6 394l1 1.6-1.1-1.3zM426.6 395.6l.3 .4h-.3zM426.6 394h.3l-.3 1.6zM427.3 386h6.8l-3.5 1.4zM427.5 394.8l.3 .1zM427.5 395l.3-.1zM427.5 395h.3zM427.5 395.1l.3-.1zM427.5 395.1h.3zM427.5 395.2h.3z"/>
<path d="M427.6 394.5l.2 .2zM427.5 394.6l.3 .2zM427.5 394.8h.3zM427.5 395.3l.3-.1zM427.5 395.3h.3zM427.6 395.4l.2-.1zM427.6 395.5l.2-.2zM427.6 394.4l.3 .2zM427.6 394.5l.3 .1zM427.6 395.5l.3-.1zM427.6 395.6l.3-.1zM427.7 395.6l.2-.1z"/>
<path d="M427.7 394.3l.2 .2zM427.6 394.4l.3 .1zM427.7 395.6h.2zM427.7 395.7l.3-.1zM427.7 394.2l.3 .2zM428 395.6l-.2 .2zM427.8 394.1l.2 .3zM427.8 395.8l.3-.2zM428.1 395.6l-.2 .3zM428.1 395.6l-.1 .3zM427.9 394.1l.2 .2zM427.9 394.1l.1 .3z"/>
<path d="M428.1 395.7v.3zM428 394l.2 .3zM428 394l.1 .3zM428.2 395.8l-.1 .2zM428.2 395.8v.2zM428.1 394l.1 .2zM428.2 394l.1 .2zM428.3 395.8v.2zM428.3 393.9v.3zM428.3 393.9l.1 .3zM428.4 395.8l-.1 .2zM428.4 395.8v.2z"/>
<path d="M428.4 393.9l.1 .3zM428.5 395.8l-.1 .2zM428.5 395.8l.1 .2zM428.5 393.9v.3zM428.5 393.9l.1 .3zM428.6 395.8l.1 .2zM428.6 393.9l.1 .3zM428.7 395.8v.2zM428.7 395.7l.1 .2zM428.7 394v.2zM428.7 395.7l.2 .2zM428.8 395.7l.2 .2z"/>
<path d="M428.9 395.6l.1 .3zM428.8 394l-.1 .2zM428.9 395.6l.2 .2zM428.9 394l-.2 .2zM428.9 394l-.1 .2zM429 395.6l.1 .2zM429 395.5l.1 .2zM429 394l-.1 .3zM429.1 395.4v.3zM428.9 394.3l.1-.2zM429 394.1v.2zM429.1 395.4l.3 .6z"/>
<path d="M429.1 395.3l.3 .7zM429.4 394.9v1.1l-.3-.7zM429.4 394.9l-.3 .4zM429.1 395.1l.3-.2zM428.5 394.9h.9l-.3 .2zM428.5 394.9l.6 .2h-.6zM429.1 395.7l.3 .3zM429.1 394.1l-.1 .2zM429 394.3l.2-.1zM429.2 394.2l-.2 .2zM429 394.4l.2-.1zM429 394.5l.2-.2z"/>
<path d="M429 394.5l.3-.2zM429.3 394.3l-.2 .2zM429.1 394.5h.2zM429.1 394.6l.2-.1zM427.3 386l3.3 1.4v1.1zM427.3 386l3.3 2.5-3.3 3.4zM430.6 388.5v1.3l-3.3 2.1zM427.3 391.9l3.3-2.1v2.1zM430.6 388.5h1.9l-1.9 1.3zM431.3 394h.2l.5 1.6zM431.3 394l.7 1.6-.2 .4zM432 395.6l.1 .4h-.3z"/>
<path d="M432.4 394l.2 .3-.6 1.3zM432.7 394l.4 1.6-.5-1.3zM432.4 394h.3l-.1 .3zM432.6 394.3l-.5 1.7-.1-.4zM434.1 386l-1.5 1.4zM432.5 388.5h.1v1.3zM430.6 389.8l1.9-1.3 .1 1.3zM432.8 388.5l-.1 1.3zM432.6 388.5l.1 1.3zM432.9 388.4h.2l-.3 1.5zM432.9 388.4l-.1 1.5zM433.1 388.4l-.2 1.5z"/>
<path d="M432.6 394.3l.5 1.3-.1 .4zM434.1 386l-.9 1.6-.1-.1zM433.1 388.4l.1-.1-.3 1.6zM433.1 390.2l2.2-1zM433.2 388.3l-.2 1.7zM433.2 388.3l2.1 .9-2.3 .8zM433.1 395.6l.2 .4h-.3zM433.4 388.1l1.9 1.1zM433.6 394h.2l-.7 1.6zM433.8 394l-.5 2-.2-.4zM430.6 387.4l3.5-1.4-1.6 1.4zM432.5 387.4l1.6-1.4z"/>
<path d="M434.1 386l-1.3 1.4zM434.1 386l-1 1.5-.2-.1zM434.1 386l-.8 1.6zM434.1 386h.3l-1.1 1.6zM434.4 386l-1.1 1.7zM434.4 386h.4l-1.5 1.7zM434.8 386l.3 .1-1.8 1.6zM434.8 395.4l-.3 .6h-.3zM434.8 395.1l.8 .3h-.8zM435.1 394l-.3 1.1-.6 .9zM434.8 395.1l-.6 .9zM434.8 395.1h.8v.3z"/>
<path d="M433.3 387.7l1.8-1.6zM433.4 387.8l1.7-1.7 .3 .1zM435.1 394h.2l-.1 .2zM435.1 394l.1 .2-.4 .9zM433.4 387.9l1.9 1.3zM433.3 388.2l2 1zM433.2 388.3l2.1 .9zM433 390l2.3-.8zM433.1 390.1l2.2-.9zM435.3 389.2l1.3 .9zM435.3 389.2l1.2 .7zM435.3 389.2l1.1 .6z"/>
<path d="M435.3 389.2l1.1 .4zM435.3 389.2l.9 .3zM433.1 390.3l2.2-1.1zM433.4 387.8l2-1.6 .3 .1zM435.6 389.2l.6 .3zM435.3 394l.3 1.1-.4-.9zM435.6 395.1l.5 .9zM435.3 394l.8 2-.5-.9zM435.6 395.4l.5 .6h-.2zM433.4 387.9l2.2 1.1-.3 .2zM433.4 387.8l2.3-1.5zM433.4 387.9l2.3-1.6 .2 .1z"/>
<path d="M435.8 389.3l.4 .2zM433.4 387.9l2.4 1.1h-.2zM433.4 387.9l2.5-1.5 .2 .1zM433.4 387.9l2.5 1zM433.4 387.9l2.7-1.4 .1 .1zM433.4 387.9l2.7 .8-.2 .2zM433.4 387.9l2.8-1.3 .1 .2zM433.4 387.9l2.8 .8zM435.3 389.2l1 .4zM433.4 387.9l2.9-1.1 .1 .1zM433.4 387.9l2.9 .6-.1 .2zM436.3 394h1.6l-.6 .2z"/>
<path d="M436.3 394l.7 .2h-.7zM433.4 387.9l3-1 .1 .2zM433.4 387.9l3 .5-.1 .1zM435.3 389.2l1.2 .6zM433.4 387.9l3.1-.8 .1 .1zM433.4 387.9l3.1 .3-.1 .2zM435.3 389.2l1.3 1.1zM435.3 389.2l1.3 1zM433.4 387.9l3.3-.6zM433.1 390.4l2.2-1.2 1.3 1.1zM433.1 390.4l3.5-.1v1.6zM433.1 390.4l3.5 1.5h-3.5z"/>
<path d="M433.4 387.9l3.3-.6v.2zM437 394.2l.3 1.8h-.3zM437 394.2h.3v1.8zM436.3 394l1 .2zM437.6 386l3.5 5.9h-3.5zM437.6 386h3.5v5.9zM437.3 394.2l.6-.2v.2zM438.9 395.1v.7l-.3 .2zM438.9 394.8l-.3 1.2zM438.6 394l.3 .2v.6zM438.6 394h1.4l-1.1 .2zM438.9 394.8l1 .3h-1z"/>
<path d="M438.9 394.8h1v.3zM438.6 396l.3-.2 1.1 .2zM438.9 395.8h1.1v.2zM438.9 394.2l1.1-.2v.2zM440.8 394h1l-.7 .2zM440.8 394l.3 .2v.7zM441.1 394.9l-.3 1.1zM441.1 395.1v.9h-.3zM441.1 394.9h.6l-.6 .2zM441.1 394.2l.7-.2v.2zM441.8 394v.2zM441.8 394.9v.2z"/>
<path d="M441.7 394.9l.1 .2zM441.1 395.1l.6-.2 .1 .2zM441.8 394.9l.2 .1-.2 .1zM441.9 394l-.1 .2zM441.9 394v.2zM442 394l-.1 .2zM441.9 394.8l.1 .2zM441.8 394.9l.2 .1zM441.8 395.1l.2-.1zM442 395v.2zM442 394v.3zM442.1 394l-.1 .3z"/>
<path d="M442 394.8l.1 .2zM442.1 395l-.1 .2zM442.1 395.9h.3zM442.1 386l3.5 3.1-3.5 2.8zM442 394.3l.2-.2zM442.2 394.1l-.2 .2zM442 395.2l.2-.1zM442.2 395.1l-.2 .2zM442 394.8l.2 .1zM442 395.3l.2-.2zM442 395.3l.2-.1zM442 394.3l.2-.1z"/>
<path d="M442.1 394.3h.2zM442 395.3l.3-.1zM442.1 394.4l.2-.1zM442.1 394.6l.2 .2zM442.1 394.7l.2 .1zM442 395.4l.3-.2zM442 395.4l.3-.1zM442 395.4h.3zM442 395.5l.3-.1zM442.1 394.5l.2-.2zM442.1 394.5h.2zM442.1 394.5l.2 .1z"/>
<path d="M442.1 394.6h.2zM442.1 394.6l.2 .1zM442 395.5h.3zM442.1 395.6l.2-.1zM442.1 395.6h.2zM442.1 395.7l.2-.1zM442.1 395.7h.2zM442.1 395.8l.2-.1zM442.1 395.8h.2zM442.2 396l.2-.1zM445.6 386l3.3 2.8-3.3 .3zM442.1 386h3.5v3.1z"/>
<path d="M442.1 391.9l3.5-2.8v2.8zM448.9 386h3.4l-3.4 2.8zM445.6 389.1l3.3-.3v3.1zM448.9 388.8l3.4-2.8v5.9zM448.9 388.8l3.4 3.1h-3.4z"/>
</g>
<path d="M433.4 387.7h3.3" fill="none" stroke="#000" stroke-width=".34"/>
<path d="M433.4 388h3.2" fill="none" stroke="#000" stroke-width=".38"/>
<path d="M424.2 394v2" fill="none" stroke="#000" stroke-width=".3"/>
<g fill="none" stroke="#262659" stroke-width=".51">
<path d="M297 0v9.9M10 9.9h574v400.1h-574zM74.3 6.1v3.8M148.5 6.1v3.8M222.8 6.1v3.8M294.1 5h5.8l-2.9 4.9zM371.3 6.1v3.8M445.5 6.1v3.8M519.8 6.1v3.8M6.1 70h3.9M584 70h3.9M6.1 140h3.9"/>
<path d="M584 140h3.9M0 210h10M5 207.1l5 2.9-5 2.9zM584 210h10M584 210l5-2.9v5.8zM6.1 280h3.9M584 280h3.9M6.1 350h3.9M584 350h3.9M74.3 410v3.9M148.5 410v3.9M222.8 410v3.9"/>
<path d="M297 410v10M297 410l2.9 5h-5.8zM371.3 410v3.9M445.5 410v3.9M519.8 410v3.9"/>
</g>
<g font-size="5.6">
<text x="516" y="389.7">-</text>
<text x="470.6" y="392">Anrin-015060</text>
</g>
<text font-size="5.4" x="105.4" y="42.4">Vorformung DA/OD 160</text>
<g font-size="5.4" fill="#262659">
<text x="86.8" y="134.2">250</text>
<text x="87.2" y="142.7">201</text>
<text x="366.2" y="141.5">1000</text>
<text x="570.9" y="141.5">7</text>
<text x="28.9" y="183" transform="rotate(-90 28.9 183)">133</text>
<text x="21.9" y="186.4" transform="rotate(-90 21.9 186.4)">150</text>
<text x="86.8" y="186.3">M10</text>
<text x="367.1" y="344.8">500</text>
</g>
<g font-size="4.9" fill="#262659">
<text x="35.8" y="9.6">8</text>
<text x="110.1" y="9.6">7</text>
<text x="184.3" y="9.6">6</text>
<text x="258.6" y="9.6">5</text>
<text x="332.8" y="9.6">4</text>
<text x="407" y="9.6">3</text>
<text x="481.3" y="9.6">2</text>
<text x="555.5" y="9.6">1</text>
<text x="6.4" y="36.7">F</text>
<text x="584.7" y="36.7">F</text>
<text x="6.3" y="106.8">E</text>
<text x="584.5" y="106.8">E</text>
<text x="6.1" y="176.7">D</text>
<text x="584.4" y="176.7">D</text>
<text x="6.1" y="246.7">C</text>
<text x="584.4" y="246.7">C</text>
<text x="6.3" y="316.7">B</text>
<text x="584.5" y="316.7">B</text>
<text x="6.3" y="386.7">A</text>
<text x="584.5" y="386.7">A</text>
<text x="35.8" y="413.9">8</text>
<text x="110.1" y="413.9">7</text>
<text x="184.3" y="413.9">6</text>
<text x="258.6" y="413.9">5</text>
<text x="332.8" y="413.9">4</text>
<text x="407" y="413.9">3</text>
<text x="481.3" y="413.9">2</text>
<text x="555.5" y="413.9">1</text>
</g>
<g font-size="4.2">
<text x="478" y="382.5">07321001</text>
<text x="555.2" y="382.5">ISO 2768 - mK</text>
<text x="528.1" y="399.5">19,545 kg</text>
</g>
<g font-size="3.5">
<text x="406.9" y="382">T. Bußmann</text>
<text x="430.6" y="382">G. Broermann</text>
<text x="526.6" y="390.5">Polymerbeton</text>
<text x="455" y="399.5">ANRIN SELF SELF-200 Rinne 1 m</text>
<text x="523.4" y="407.5">Kundenzeichnung</text>
<text x="554.1" y="407.5">1 : 2,5</text>
<text x="566.9" y="407.5">A2</text>
<text x="578" y="407.5">1</text>
</g>
<g font-size="3.5" fill="#262659">
<text x="405.5" y="400.5">ANRIN GmbH</text>
<text x="405.5" y="404.5">Siemensstraße 1</text>
<text x="405.5" y="408.3">D-59609 Anröchte</text>
</g>
<text font-size="2.8" x="559.9" y="390">In Bearbeitung</text>
<g font-size="2.1">
<text x="410.4" y="378.5">Erstellt durch</text>
<text x="434.4" y="378.5">Genehmigt von</text>
<text x="480.6" y="378.5">Artikelnummer</text>
<text x="532.9" y="378.5">Werkstoff</text>
<text x="560.7" y="378.5">Allgemeintoleranz</text>
<text x="478.1" y="387">Zeichnungsnummer</text>
<text x="532.3" y="387">Oberfläche</text>
<text x="560.3" y="387">Dokumentenstatus</text>
<text x="485.4" y="395.4">Titel</text>
<text x="533.6" y="395.5">Gewicht</text>
<text x="562" y="395.4">Ausgabedatum</text>
<text x="530.2" y="403.9">Dokumentenart</text>
<text x="554.9" y="404">Maßstab</text>
<text x="565.7" y="403.9">Format</text>
<text x="576.9" y="403.9">Blatt</text>
</g>
<text font-size="2.1" fill="#262659" x="514.8" y="387">Rev.</text>
</svg>
